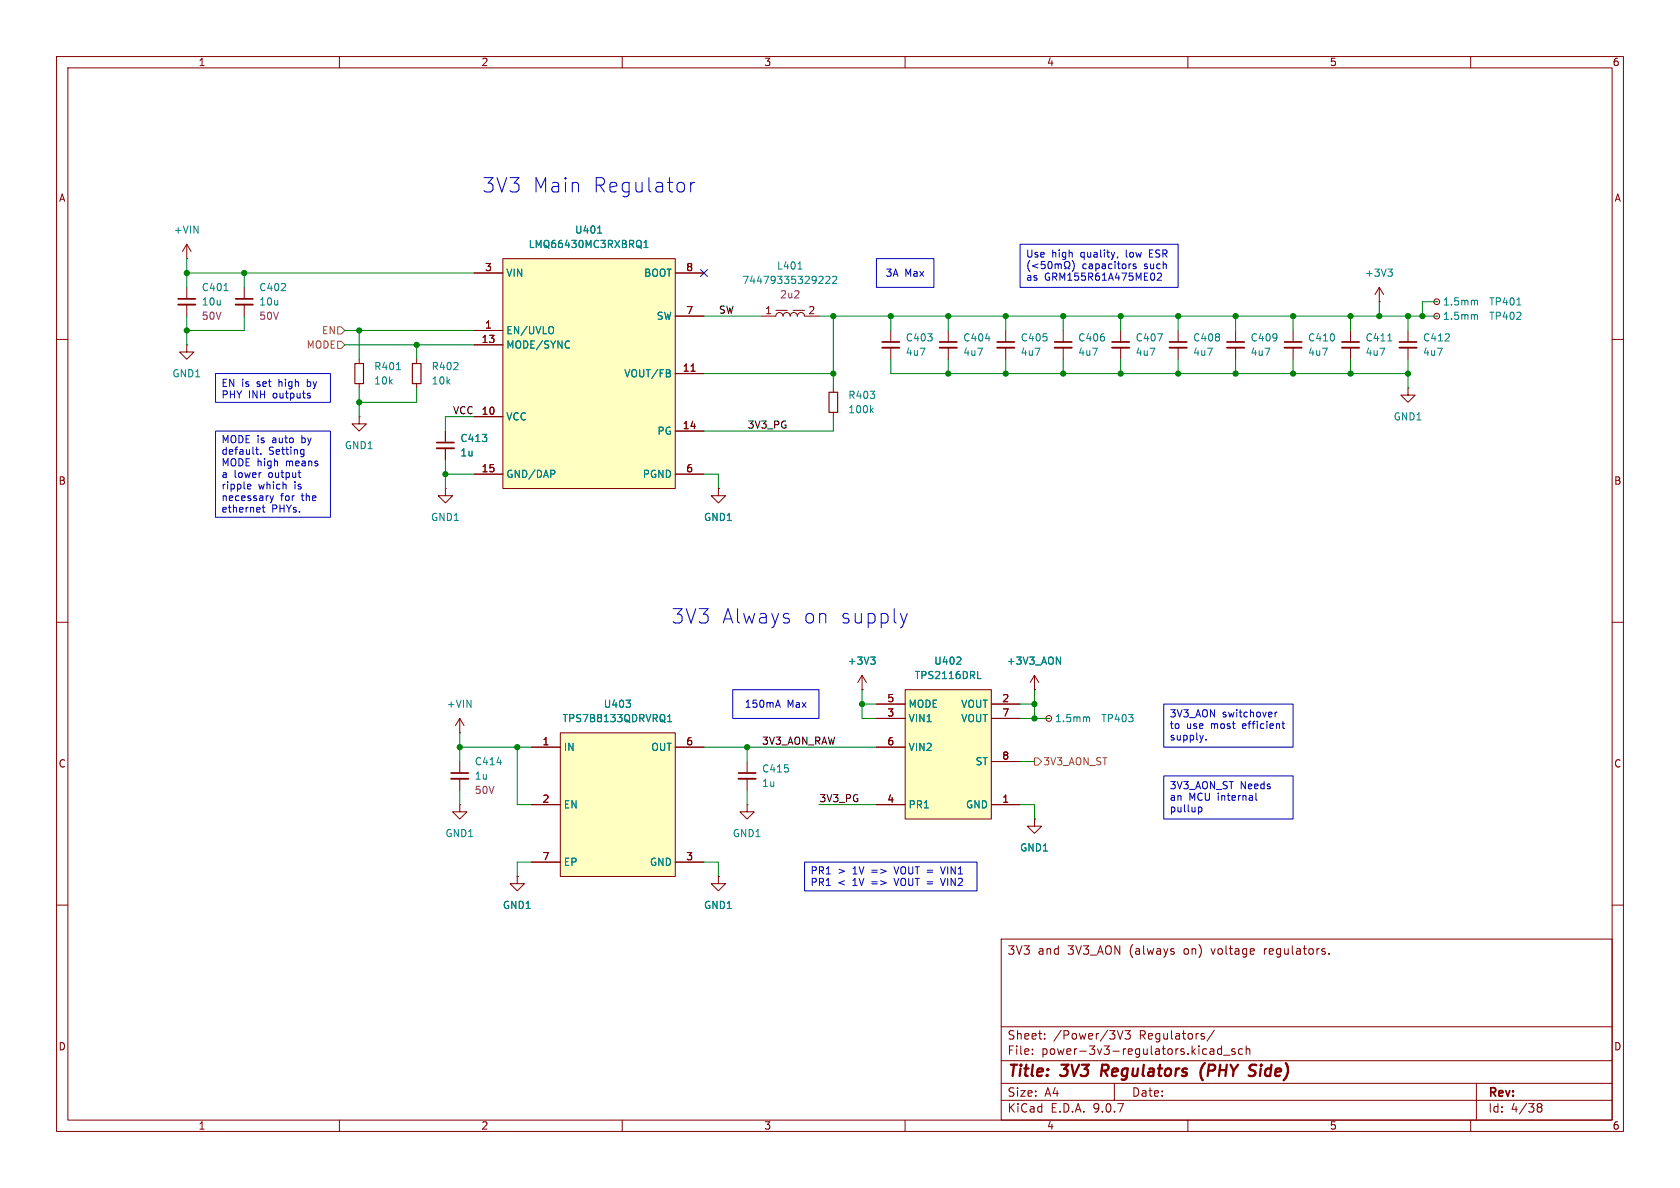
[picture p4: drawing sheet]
<svg xmlns="http://www.w3.org/2000/svg" width="297mm" height="210mm" viewBox="0 0 297 210" stroke-linecap="round" stroke-linejoin="round" font-family="sans-serif">
<path d="M0 0h297v210h-297z" fill="#fff" stroke="#fff" stroke-width=".18"/>
<g fill="none" stroke="#840000" stroke-width=".18">
<path d="M10 10h277v190h-277zM12 12h273v186h-273zM60 10v2M110 10v2M160 10v2M210 10v2M260 10v2M198.1 58.4v2.1M208.3 58.4v2.1M218.4 58.4v2.1M243.8 53.3h.1M243.8 50.8l-.7 1.3"/>
<path d="M243.8 50.8l.8 1.3M243.8 50.8v2.5M10 60h2M33 61v1.2h1.3l-1.3 1.3-1.3-1.3h1.3M33 61h.1M73.7 63.5v.8M73.7 67.8v.8M78.7 76.2v2M78.7 79.2v2.1M198.1 61.5v2M208.3 61.5v2M218.4 61.5v2"/>
<path d="M285 60h2M78.7 86.4v1.2h1.3l-1.3 1.3-1.2-1.3h1.2M78.7 86.4h.1M10 110h2M152.4 119.4l-.8 1.3M152.4 119.4l.8 1.3M152.4 119.4v2.5M182.9 119.4l-.8 1.3M182.9 119.4l.7 1.3M182.9 119.4v2.5M285 110h2M81.3 134.6v2.1"/>
<path d="M81.3 137.7v2M152.4 121.9h.1M182.9 121.9h.1M81.3 142.2v1.3h1.2l-1.2 1.3-1.3-1.3h1.3M81.3 142.2h.1M91.4 154.9v1.3h1.3l-1.3 1.3-1.2-1.3h1.2M91.4 154.9h.1M10 160h2M177 166h108v32h-108zM207.5 168.3v.3M235 168.6v.1M285 160h2"/>
<path d="M60 198v2M110 198v2M160 198v2M177 194.5h108M177 191.5h108M177 187.5h108M177 181.5h108M182.5 186.3v.1M182.5 185.5v.1M184.7 183.6v.1M184.7 182.8v.1M197 191.5v3"/>
<path d="M197.5 182.2l.5 1.5 .5-1.5M198.9 182.2h.9l-.5 .6 .4 .1v.7l-.2 .1h-.4l-.2-.1M210 198v2M212.9 183.3v.3M214.1 185.4h.3l.2 .2v.8M214.6 186.3l-.5 .1M214.6 185.8h-.5M214.7 182.1l-1.3 2M216 185.5l-.5-.1-.3 .3v.4l.2 .2h.6M216 184.9v1.5M216.3 186.5h1.2M218.3 185.5l-.3-.1-.3 .2 .1 .2 .5 .2v.3h-.6"/>
<path d="M219.7 185.5l-.5-.1-.2 .3v.4l.1 .2h.6M220.3 185.5l.2-.1 .4 .1 .1 .9M220.3 184.9v1.5M260 198v2M261 191.5v6.5M271.7 195.5l.3 .2M271.7 195.4l.3-.3 .5 .1 .1 .3-.3 .2M272 195.7h.3M272 195.7l-.3 .3M272.3 195.7l.3 .3-.1 .5-.5 .1-.3-.3"/>
</g>
<path d="M194.9 188.2l-.3 2M213 187.9a2.35 2.35 0 0 0-.4 3.1M221.8 189.4a.44 .44 0 0 1 0 .6M221.8 188.2l.3 .1" fill="none" stroke="#840000" stroke-width=".4"/>
<path d="M77.2 78.2h3.1M196.6 60.5h3M206.8 60.5h3M216.9 60.5h3.1M79.8 136.7h3" fill="none" stroke="#840000" stroke-width=".3"/>
<path d="M77.2 79.2h3.1M196.6 61.5h3M206.8 61.5h3M216.9 61.5h3.1M79.8 137.7h3" fill="none" stroke="#840000" stroke-width=".33"/>
<path d="M72.9 64.3h1.5v3.5h-1.5z" fill="none" stroke="#840000" stroke-width=".2"/>
<path d="M204.6 59h.9l-.6 1.3M245.4 47.6h.7l-.4 .5M245.9 48.1l.2 .2v.3l-.2 .2M153.9 116.1h.8l-.4 .5M154.5 116.6l.2 .3v.3l-.2 .2M186.8 116.1l.7 1.3v-1.3M87.9 134.8h.7" fill="none" stroke="#008484" stroke-width=".18"/>
<path d="M160 121.9h15.3v22.9h-15.3z" fill="#ffffc2"/>
<g fill="none" stroke="#840000" stroke-width=".18">
<path d="M33 45.7h.1M33 43.2l-.7 1.3M33 43.2l.8 1.3M33 43.2v2.5M33 50.8v2M33 53.8v2.1M43.2 50.8v2M43.2 53.8v2.1M157.5 58.4v2.1M167.6 58.4v2.1M177.8 58.4v2.1M188 58.4v2.1"/>
<path d="M248.9 58.4v2.1M63.5 73.7v1.2h1.3l-1.3 1.3-1.3-1.3h1.3M63.5 73.7h.1M63.5 63.5v.8M63.5 67.8v.8M157.5 61.5v2M167.6 61.5v2M177.8 61.5v2M188 61.5v2M248.9 68.6v1.3h1.3l-1.3 1.2-1.3-1.2h1.3M248.9 68.6h.1M248.9 61.5v2"/>
<path d="M154.9 127h5.1M154.9 124.5h5.1M154.9 132.1h5.1M160 121.9h15.3v22.9h-15.3zM175.3 127h5M175.3 124.5h5M175.3 134.6h5M185.4 127h.1M154.9 142.2h5.1M175.3 142.2h5"/>
<circle cx="185.4" cy="127" r=".51"/>
</g>
<path d="M39.6 51.4h.7M174.2 59.9h.8M70.1 65.3h.7M169.1 117.4h.8M169.8 116.3v.4M172.8 120h.6M192.3 126.7l.3 .2v.7" fill="none" stroke="#008484" stroke-width=".18"/>
<path d="M31.5 52.8h3M41.7 52.8h3M156 60.5h3M166.1 60.5h3.1M176.3 60.5h3M186.4 60.5h3.1M247.4 60.5h3" fill="none" stroke="#840000" stroke-width=".3"/>
<path d="M31.5 53.8h3M41.7 53.8h3M156 61.5h3M166.1 61.5h3.1M176.3 61.5h3M186.4 61.5h3.1M247.4 61.5h3" fill="none" stroke="#840000" stroke-width=".33"/>
<path d="M62.7 64.3h1.6v3.5h-1.6z" fill="none" stroke="#840000" stroke-width=".2"/>
<path d="M88.9 45.7h30.5v40.7h-30.5z" fill="#ffffc2"/>
<g fill="none" stroke="#840000" stroke-width=".18">
<path d="M83.8 48.3h5.1M83.8 58.4h5.1M88.9 45.7h30.5v40.7h-30.5zM119.4 48.3h5.1M119.4 55.9h5.1M254 53.3h.1M254 55.9h.1M83.8 61h5.1M83.8 73.7h5.1M119.4 66h5.1M119.4 76.2h5.1M122.2 65.6h.7"/>
<path d="M83.8 83.8h5.1M119.4 83.8h5.1M132.1 134.6v2.1M132.1 137.7v2M127 154.9v1.3h1.3l-1.3 1.3-1.3-1.3h1.3M127 154.9h.1M132.1 142.2v1.3h1.2l-1.2 1.3-1.3-1.3h1.3M132.1 142.2h.1"/>
<circle cx="254" cy="53.3" r=".51"/>
<circle cx="254" cy="55.9" r=".51"/>
</g>
<path d="M97.7 57.8a.9 .9 0 0 1 0 1.1M105.7 41.2h.7M113.3 43.8l.1 .1M113.8 43.8h.8M113.8 42.9l.4-.4v1.3M260.8 53.1l.4 .2v.6M260.8 55.6l.4 .2v.7M268.2 53.9h.7M100.6 60.3l.1 .1M100.7 61.4l-.1 .1M118.5 66.1v.4M98 83.2l.1 .2-.1 .3" fill="none" stroke="#008484" stroke-width=".18"/>
<path d="M130.6 136.7h3" fill="none" stroke="#840000" stroke-width=".3"/>
<path d="M130.6 137.7h3" fill="none" stroke="#840000" stroke-width=".33"/>
<path d="M99.1 129.5h20.3v25.4h-20.3z" fill="#ffffc2"/>
<g fill="none" stroke="#840000" stroke-width=".18">
<path d="M83.8 48.3h5.1M83.8 58.4h5.1M119.4 55.9h5.1M119.4 48.3h5.1M134.6 55.9h2.6a.64 .64 0 0 1 .6-.7 .64 .64 0 0 1 .6 .7 .64 .64 0 0 1 .7-.7 .64 .64 0 0 1 .6 .7 .64 .64 0 0 1 .6-.7 .64 .64 0 0 1 .7 .7 .64 .64 0 0 1 .6-.7 .64 .64 0 0 1 .6 .7h2.6M137.2 54.9h2M140.2 54.9h2M228.6 58.4v2.1M238.8 58.4v2.1M78.7 76.2v2M78.7 79.2v2.1M83.8 61h5.1"/>
<path d="M83.8 73.7h5.1M119.4 66h5.1M119.4 76.2h5.1M122.2 65.6h.7M147.3 68.6v.7M147.3 72.9v.8M228.6 61.5v2M238.8 61.5v2M83.8 83.8h5.1M119.4 83.8h5.1M127 86.4v1.2h1.3l-1.3 1.3-1.3-1.3h1.3M127 86.4h.1"/>
<path d="M81.3 129.5h.1M81.3 127l-.8 1.3M81.3 127l.7 1.3M81.3 127v2.5M94 132.1h5.1M99.1 129.5h20.3v25.4h-20.3zM119.4 132.1h5.1M152.4 121.9h.1M154.9 132.1h5.1M154.9 127h5.1M154.9 124.5h5.1M175.3 127h5"/>
<path d="M175.3 124.5h5M175.3 134.6h5M182.9 121.9h.1M91.4 154.9h.1M94 142.2h5.1M94 152.4h5.1M119.4 152.4h5.1M127 154.9h.1M154.9 142.2h5.1M175.3 142.2h5M182.9 144.8v1.3h1.2l-1.2 1.2-1.3-1.2h1.3M182.9 144.8h.1"/>
</g>
<g fill="none" stroke="#008484" stroke-width=".18">
<path d="M97.7 57.8a.9 .9 0 0 1 0 1.1M105.7 41.2h.7M113.3 43.8l.1 .1M113.8 43.8h.8M113.8 42.9l.4-.4v1.3M141.1 47.6h.7M145.4 48.9l.1 .2-.1 .3-.7 .7h.8M146 49l.5-.2 .2 .4-.8 .9h.8M147.2 49l.5-.2 .2 .4-.8 .9h.8M100.6 60.3l.1 .1M100.7 61.4l-.1 .1M118.5 66.1v.4"/>
<path d="M154 72.5l.4 .5M154.4 72.1l-.5 .5M245.3 60.3h.8M98 83.2l.1 .2-.1 .3M153.9 116.1h.8l-.4 .5M154.5 116.6l.2 .3v.3l-.2 .2M169.1 117.4h.8M169.8 116.3v.4M172.8 120h.6M186.8 116.1l.7 1.3v-1.3M110.7 123.8h.8l-.5 .5M111.4 124.4v.5"/>
<path d="M118 127.6h.7M118 126.7l.4-.4v1.3"/>
</g>
<path d="M146.6 69.3h1.5v3.6h-1.5z" fill="none" stroke="#840000" stroke-width=".2"/>
<path d="M227.1 60.5h3M237.2 60.5h3.1" fill="none" stroke="#840000" stroke-width=".3"/>
<path d="M227.1 61.5h3M237.2 61.5h3.1" fill="none" stroke="#840000" stroke-width=".33"/>
<path d="M59.7 57.8h.6l.7 .6-.7 .7h-.6zM59.7 60.3h.6l.7 .7-.7 .6h-.6zM182.9 134h.6l.6 .6-.6 .7h-.6z" fill="none" stroke="#848400" stroke-width=".18"/>
<g fill="none" stroke="#008400" stroke-width=".18">
<path d="M33 48.3h50.8M33 45.7v5.1M33 55.9v5.1M43.2 55.9v2.5h-10.2M43.2 48.3v2.5M61 58.4h22.8M63.5 58.4v5.1M124.5 55.9h10.1M144.8 55.9h109.2M147.3 55.9v12.7M157.5 55.9v2.5M167.6 55.9v2.5"/>
<path d="M177.8 55.9v2.5M188 55.9v2.5M198.1 55.9v2.5M208.3 55.9v2.5M218.4 55.9v2.5M228.6 55.9v2.5M238.8 55.9v2.5M243.8 53.3v2.6M248.9 55.9v2.5M254 53.3h-2.5v2.6M61 61h22.8M63.5 68.6v5.1"/>
<path d="M73.7 68.6v2.5h-10.2M73.7 61v2.5M83.8 73.7h-5.1v2.5M124.5 66h22.8M147.3 73.7v2.5h-22.8M157.5 63.5v2.5h91.4M167.6 63.5v2.5M177.8 63.5v2.5M188 63.5v2.5M198.1 63.5v2.5M208.3 63.5v2.5M218.4 63.5v2.5"/>
<path d="M228.6 63.5v2.5M238.8 63.5v2.5M248.9 63.5v5.1M78.7 83.8h5.1M78.7 81.3v5.1M124.5 83.8h2.5v2.6M81.3 132.1h12.7M81.3 129.5v5.1M81.3 139.7v2.5M91.4 132.1v10.1h2.6M124.5 132.1h30.4M132.1 132.1v2.5"/>
<path d="M132.1 139.7v2.5M152.4 121.9v5.1h2.5M152.4 124.5h2.5M180.3 127h5.1M180.3 124.5h2.6M180.3 134.6h2.6M182.9 121.9v5.1M94 152.4h-2.6v2.5M124.5 152.4h2.5v2.5M144.8 142.2h10.1M180.3 142.2h2.6v2.6"/>
</g>
<path d="M123.9 47.7l1.2 1.2M125.1 47.7l-1.2 1.2" fill="none" stroke="#000084" stroke-width=".18"/>
<g fill="none" stroke="#0000c2" stroke-width=".18">
<path d="M122.1 32.2v1.7M122.8 32.2a.65 .65 0 0 0-.7 .5M154.9 45.7h10.2v5.1h-10.2zM180.3 43.2h28v7.6h-28zM181.8 46.4a1.48 1.48 0 0 0 .3 1.6M183.5 46.7l-1 .3 1 .4M184.1 46.2v.6l.1-.1 .5 .1 .1 .5-.3 .2-.4-.1M185.4 46.3a.75 .75 0 0 0 .3 1.2l.2-.2 .1-.6M186.5 46.7v.8M187.1 46.8v.7M187.6 46.8v.7M188.2 46.6v.5l.3 .2v.2h-.3"/>
<path d="M189.1 46.6v.5l-.3 .2v.2h.3M189.7 46.3a1.47 1.47 0 0 1-.1 1.7M197.6 45.4l-.1 .2M199.8 46.7h.2M200.8 46.7h-.3l-.2 .1 .1 .2 .4 .1v.3h-.5M205.3 48.5v.3l-.7 .7h.7M38.1 76.2h20.3v15.2h-20.3zM38.1 66h20.3v5.1h-20.3zM45.2 79.5h.5M45.4 79v1.1l.3 .2M53.7 79.5v1l-.2 .2M54.7 69.9l.2 .2-.2 .3"/>
<path d="M43.8 86.4h.5M43.8 85.7l.4-.1 .2 .3-.7 .1M46.1 80.2v.1M46.5 89.3v1.1l.3 .1M47.7 87.6l.3 .9M48 88.5l-.3 .4M48.3 87.6l-.3 .9M52.7 83.6h.5M52.9 84.3l.3 .1M53.7 80.2l-.3 .1M160.4 108.4l-.6 1.7M129.5 121.9h15.3v5.1h-15.3z"/>
<path d="M137.2 124.7h.6M137.5 123.8l.4 1.2M205.7 124.5h22.9v7.6h-22.9zM205.7 137.2h22.9v7.6h-22.9zM213.2 130.7v.1M225.4 125.9v.8M225.8 125.9l-.4 .2M226.6 127.9h.5M226.8 127.5v1.1l.3 .2M142.2 152.4h30.5v5.1h-30.5zM158 153.2l.5 1.3M158 155.3l.5 1.2"/>
<path d="M166.3 153.2l.4 1.3M166.3 155.3l.4 1.2M211.9 142.7h.3l.3 .2-.1 .6h-.5M222 140.2v1.1l.2 .2"/>
</g>
<g fill="#008400" stroke="#008400" stroke-width=".18">
<circle cx="188" cy="55.9" r=".46"/>
<circle cx="198.1" cy="55.9" r=".46"/>
<circle cx="208.3" cy="55.9" r=".46"/>
<circle cx="208.3" cy="66" r=".46"/>
<circle cx="218.4" cy="55.9" r=".46"/>
<circle cx="218.4" cy="66" r=".46"/>
<circle cx="188" cy="66" r=".46"/>
<circle cx="198.1" cy="66" r=".46"/>
<circle cx="157.5" cy="55.9" r=".46"/>
<circle cx="177.8" cy="66" r=".46"/>
<circle cx="177.8" cy="55.9" r=".46"/>
<circle cx="167.6" cy="55.9" r=".46"/>
<circle cx="167.6" cy="66" r=".46"/>
<circle cx="91.4" cy="132.1" r=".46"/>
<circle cx="81.3" cy="132.1" r=".46"/>
<circle cx="147.3" cy="55.9" r=".46"/>
<circle cx="147.3" cy="66" r=".46"/>
<circle cx="182.9" cy="124.5" r=".46"/>
<circle cx="182.9" cy="127" r=".46"/>
<circle cx="152.4" cy="124.5" r=".46"/>
<circle cx="132.1" cy="132.1" r=".46"/>
<circle cx="63.5" cy="71.1" r=".46"/>
<circle cx="33" cy="48.3" r=".46"/>
<circle cx="43.2" cy="48.3" r=".46"/>
<circle cx="73.7" cy="61" r=".46"/>
<circle cx="33" cy="58.4" r=".46"/>
<circle cx="78.7" cy="83.8" r=".46"/>
<circle cx="63.5" cy="58.4" r=".46"/>
<circle cx="238.8" cy="55.9" r=".46"/>
<circle cx="243.8" cy="55.9" r=".46"/>
<circle cx="251.5" cy="55.9" r=".46"/>
<circle cx="248.9" cy="66" r=".46"/>
<circle cx="238.8" cy="66" r=".46"/>
<circle cx="248.9" cy="55.9" r=".46"/>
<circle cx="228.6" cy="66" r=".46"/>
<circle cx="228.6" cy="55.9" r=".46"/>
</g>
<g font-size="3.5" fill="#0000c2">
<text x="85.2" y="34.3">3V3</text>
<text x="94.1" y="34.3">Main</text>
<text x="104.7" y="34.3">Regulator</text>
<text x="118.7" y="110.5">3V3</text>
<text x="127.6" y="110.5">Always</text>
<text x="141.9" y="110.5">on</text>
<text x="148.4" y="110.5">supply</text>
</g>
<g font-size="2.8" fill="#840000">
<text x="178" y="190.9">Title:</text>
<text x="187.7" y="190.9">3V3</text>
<text x="195.5" y="190.9">Regulators</text>
<text x="213.8" y="190.9">(PHY</text>
<text x="223.3" y="190.9">Side)</text>
</g>
<g font-size="2.1" fill="#840000">
<text x="178" y="169">3V3</text>
<text x="183.4" y="169">and</text>
<text x="188.8" y="169">3V3_AON</text>
<text x="199.8" y="169">(always</text>
<text x="209.6" y="169">on)</text>
<text x="214.6" y="169">voltage</text>
<text x="224" y="169">regulators.</text>
<text x="178" y="184">Sheet:</text>
<text x="186.2" y="184">/Power/3V3</text>
<text x="201.5" y="184">Regulators/</text>
<text x="178" y="186.7">File:</text>
<text x="184.1" y="186.7">power-3v3-regulators.kicad_sch</text>
<text x="178" y="196.9">KiCad</text>
<text x="178" y="194.1">Size:</text>
<text x="184.7" y="194.1">A4</text>
<text x="185.7" y="196.9">E.D.A.</text>
<text x="193.3" y="196.9">9.0.7</text>
<text x="200" y="194.1">Date:</text>
<text x="263" y="194.3">Rev:</text>
<text x="263" y="196.9">Id:</text>
<text x="267.1" y="196.9">4/38</text>
</g>
<g font-size="1.8" fill="#840000">
<text x="35" y="11.9">1</text>
<text x="85" y="11.9">2</text>
<text x="135" y="11.9">3</text>
<text x="185" y="11.9">4</text>
<text x="235" y="11.9">5</text>
<text x="285" y="11.9">6</text>
<text x="10.3" y="35.9">A</text>
<text x="285.3" y="35.9">A</text>
<text x="85.7" y="48">3</text>
<text x="121.2" y="48">8</text>
<text x="85.7" y="58.2">1</text>
<text x="121.2" y="55.6">7</text>
<text x="135.2" y="55.6">1</text>
<text x="142.8" y="55.6">2</text>
<text x="85" y="60.7">13</text>
<text x="120.6" y="65.8">11</text>
<text x="85" y="73.4">10</text>
<text x="120.6" y="75.9">14</text>
<text x="85" y="83.6">15</text>
<text x="121.2" y="83.6">6</text>
<text x="10.3" y="85.9">B</text>
<text x="285.3" y="85.9">B</text>
<text x="156.8" y="124.2">5</text>
<text x="177.1" y="124.2">2</text>
<text x="95.8" y="131.8">1</text>
<text x="121.2" y="131.8">6</text>
<text x="156.8" y="126.7">3</text>
<text x="156.8" y="131.8">6</text>
<text x="177.1" y="126.7">7</text>
<text x="10.3" y="135.9">C</text>
<text x="177.1" y="134.4">8</text>
<text x="285.3" y="135.9">C</text>
<text x="95.8" y="142">2</text>
<text x="156.8" y="142">4</text>
<text x="177.1" y="142">1</text>
<text x="95.8" y="152.1">7</text>
<text x="121.2" y="152.1">3</text>
<text x="10.3" y="185.9">D</text>
<text x="285.3" y="185.9">D</text>
<text x="35" y="199.9">1</text>
<text x="85" y="199.9">2</text>
<text x="135" y="199.9">3</text>
<text x="185" y="199.9">4</text>
<text x="235" y="199.9">5</text>
<text x="285" y="199.9">6</text>
</g>
<g font-size="1.8" fill="#008484">
<text x="30.6" y="41.5">+VIN</text>
<text x="101.6" y="41.5">U401</text>
<text x="93.4" y="44">LMQ66430MC3RXBRQ1</text>
<text x="137.3" y="47.9">L401</text>
<text x="35.6" y="51.7">C401</text>
<text x="45.7" y="51.7">C402</text>
<text x="89.4" y="49.1">VIN</text>
<text x="113.8" y="49.1">BOOT</text>
<text x="131.1" y="50.4">74479335329222</text>
<text x="241.2" y="49.1">+3V3</text>
<text x="35.6" y="54.2">10u</text>
<text x="45.7" y="54.2">10u</text>
<text x="89.4" y="59.3">EN/UVLO</text>
<text x="116" y="56.7">SW</text>
<text x="255" y="54.2">1.5mm</text>
<text x="255" y="56.7">1.5mm</text>
<text x="263.2" y="54.2">TP401</text>
<text x="263.2" y="56.7">TP402</text>
<text x="66" y="65.6">R401</text>
<text x="76.2" y="65.6">R402</text>
<text x="89.4" y="61.8">MODE/SYNC</text>
<text x="160" y="60.6">C403</text>
<text x="160" y="63.1">4u7</text>
<text x="170.2" y="60.6">C404</text>
<text x="170.2" y="63.1">4u7</text>
<text x="180.3" y="60.6">C405</text>
<text x="180.3" y="63.1">4u7</text>
<text x="190.5" y="60.6">C406</text>
<text x="190.5" y="63.1">4u7</text>
<text x="200.7" y="60.6">C407</text>
<text x="200.7" y="63.1">4u7</text>
<text x="210.8" y="60.6">C408</text>
<text x="210.8" y="63.1">4u7</text>
<text x="221" y="60.6">C409</text>
<text x="221" y="63.1">4u7</text>
<text x="231.1" y="60.6">C410</text>
<text x="231.1" y="63.1">4u7</text>
<text x="241.3" y="60.6">C411</text>
<text x="241.3" y="63.1">4u7</text>
<text x="251.5" y="60.6">C412</text>
<text x="251.5" y="63.1">4u7</text>
<text x="30.4" y="66.9">GND1</text>
<text x="66" y="68.2">10k</text>
<text x="76.2" y="68.2">10k</text>
<text x="110.3" y="66.9">VOUT/FB</text>
<text x="149.9" y="70.7">R403</text>
<text x="89.4" y="74.5">VCC</text>
<text x="116.1" y="77.1">PG</text>
<text x="149.9" y="73.3">100k</text>
<text x="246.3" y="74.5">GND1</text>
<text x="60.9" y="79.6">GND1</text>
<text x="81.3" y="78.3">C413</text>
<text x="81.3" y="80.9">1u</text>
<text x="89.4" y="84.7">GND/DAP</text>
<text x="113.5" y="84.7">PGND</text>
<text x="76.1" y="92.3">GND1</text>
<text x="124.4" y="92.3">GND1</text>
<text x="149.8" y="117.7">+3V3</text>
<text x="165.1" y="117.7">U402</text>
<text x="177.9" y="117.7">+3V3_AON</text>
<text x="78.9" y="125.3">+VIN</text>
<text x="106.6" y="125.3">U403</text>
<text x="160.5" y="125.3">MODE</text>
<text x="161.6" y="120.2">TPS2116DRL</text>
<text x="169.8" y="125.3">VOUT</text>
<text x="99.4" y="127.9">TPS7B8133QDRVRQ1</text>
<text x="160.5" y="127.9">VIN1</text>
<text x="169.8" y="127.9">VOUT</text>
<text x="186.4" y="127.9">1.5mm</text>
<text x="194.6" y="127.9">TP403</text>
<text x="83.8" y="135.5">C414</text>
<text x="99.6" y="132.9">IN</text>
<text x="115" y="132.9">OUT</text>
<text x="134.6" y="136.8">C415</text>
<text x="160.5" y="132.9">VIN2</text>
<text x="172.4" y="135.5">ST</text>
<text x="83.8" y="138">1u</text>
<text x="99.6" y="143.1">EN</text>
<text x="134.6" y="139.3">1u</text>
<text x="160.5" y="143.1">PR1</text>
<text x="170.7" y="143.1">GND</text>
<text x="78.6" y="148.2">GND1</text>
<text x="129.4" y="148.2">GND1</text>
<text x="99.6" y="153.3">EP</text>
<text x="114.8" y="153.3">GND</text>
<text x="180.2" y="150.7">GND1</text>
<text x="88.8" y="160.9">GND1</text>
<text x="124.4" y="160.9">GND1</text>
</g>
<g font-size="1.8" fill="#0000c2">
<text x="181.3" y="45.9">Use</text>
<text x="185.9" y="45.9">high</text>
<text x="191.1" y="45.9">quality,</text>
<text x="191.3" y="47.9">capacitors</text>
<text x="199.3" y="45.9">low</text>
<text x="202.4" y="47.9">such</text>
<text x="203.6" y="45.9">ESR</text>
<text x="156.5" y="49.1">3A</text>
<text x="159.9" y="49.1">Max</text>
<text x="181.3" y="49.9">as</text>
<text x="184.6" y="49.9">GRM155R61A475ME02</text>
<text x="39.1" y="68.7">EN is</text>
<text x="39.1" y="70.8">PHY INH</text>
<text x="45.5" y="68.7">set</text>
<text x="48.3" y="70.8">outputs</text>
<text x="49.5" y="68.7">high</text>
<text x="54.7" y="68.7">by</text>
<text x="39.1" y="78.5">MODE is</text>
<text x="39.1" y="80.6">default.</text>
<text x="39.1" y="82.6">MODE high</text>
<text x="47.5" y="80.6">Setting</text>
<text x="48.2" y="78.5">auto</text>
<text x="50.6" y="82.6">means</text>
<text x="53.6" y="78.5">by</text>
<text x="39.1" y="84.7">a</text>
<text x="39.1" y="86.7">ripple</text>
<text x="39.1" y="88.8">necessary</text>
<text x="41.4" y="84.7">lower</text>
<text x="45.7" y="86.7">which</text>
<text x="47.6" y="84.7">output</text>
<text x="49.6" y="88.8">for</text>
<text x="52.2" y="86.7">is</text>
<text x="53.4" y="88.8">the</text>
<text x="39.1" y="90.8">ethernet</text>
<text x="48" y="90.8">PHYs.</text>
<text x="131.6" y="125.3">150mA</text>
<text x="139.1" y="125.3">Max</text>
<text x="206.7" y="127.1">3V3_AON</text>
<text x="206.7" y="129.2">to</text>
<text x="206.7" y="131.2">supply.</text>
<text x="209.7" y="129.2">use</text>
<text x="214.2" y="129.2">most</text>
<text x="216.1" y="127.1">switchover</text>
<text x="219.9" y="129.2">efficient</text>
<text x="206.7" y="139.8">3V3_AON_ST</text>
<text x="206.7" y="141.9">an</text>
<text x="206.7" y="143.9">pullup</text>
<text x="210.2" y="141.9">MCU internal</text>
<text x="219.2" y="139.8">Needs</text>
<text x="143.2" y="154.8">PR1</text>
<text x="148.1" y="154.8">&gt;</text>
<text x="150.9" y="154.8">1V</text>
<text x="154.3" y="154.8">=&gt;</text>
<text x="158.6" y="154.8">VOUT =</text>
<text x="167.3" y="154.8">VIN1</text>
<text x="143.2" y="156.8">PR1</text>
<text x="148.1" y="156.8">&lt;</text>
<text x="150.9" y="156.8">1V</text>
<text x="154.3" y="156.8">=&gt;</text>
<text x="158.6" y="156.8">VOUT =</text>
<text x="167.3" y="156.8">VIN2</text>
</g>
<g font-size="1.8" fill="#840084">
<text x="137.8" y="52.9">2u2</text>
<text x="35.6" y="56.7">50V</text>
<text x="45.7" y="56.7">50V</text>
<text x="83.8" y="140.6">50V</text>
</g>
<g font-size="1.8" fill="#848400">
<text x="56.8" y="59.3">EN</text>
<text x="54.1" y="61.8">MODE</text>
<text x="184.3" y="135.5">3V3_AON_ST</text>
</g>
<g font-size="1.8">
<text x="127" y="55.5">SW</text>
<text x="80" y="73.3">VCC</text>
<text x="132.1" y="75.9">3V3_PG</text>
<text x="134.6" y="131.7">3V3_AON_RAW</text>
<text x="144.8" y="141.9">3V3_PG</text>
</g>
</svg>
